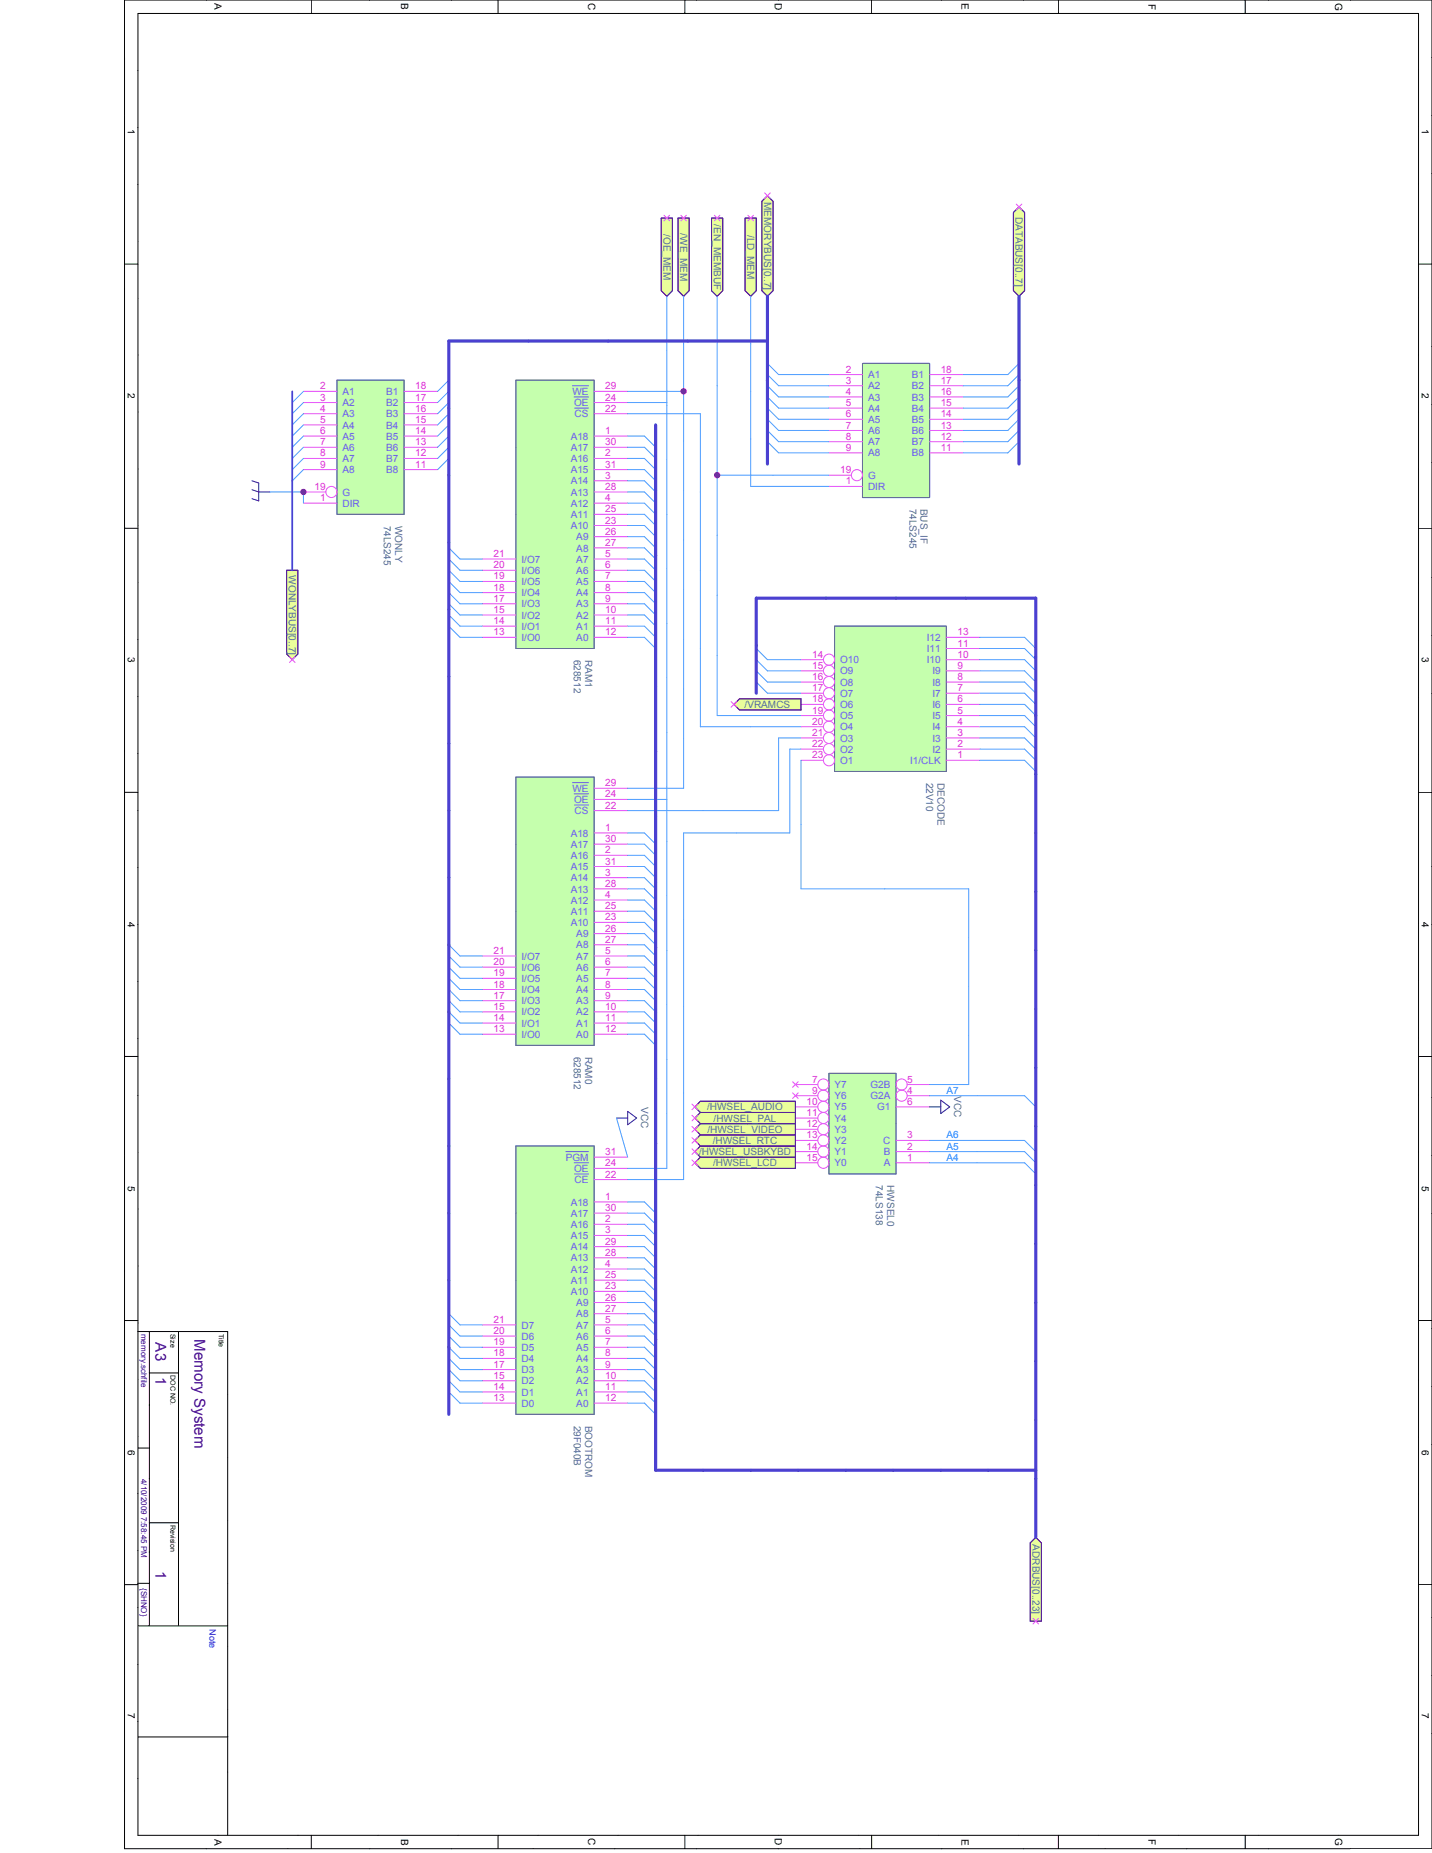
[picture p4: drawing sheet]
<svg xmlns="http://www.w3.org/2000/svg" width="216mm" height="279mm" viewBox="0 0 216 279" stroke-linecap="round" stroke-linejoin="round" font-family="sans-serif">
<g fill="none" stroke="#000" stroke-width=".15">
<path d="M18.8 0h197.1v278.8h-197.1zM20.8 2h193.1v274.7h-193.1zM46.9 0v2M75.1 0v2M103.3 0v2M131.4 0v2M159.6 0v2M187.7 0v2M18.8 39.8h2M213.9 39.8h2M18.8 79.7h2M213.9 79.7h2"/>
<path d="M18.8 119.5h2M213.9 119.5h2M18.8 159.3h2M213.9 159.3h2M18.8 199.1h2M213.9 199.1h2M20.8 200.8h13.5v75.9M20.8 218.3h1.7M22.5 200.8v44.3M22.5 207h4.4M26.9 200.8v44.3M18.8 238.9h2"/>
<path d="M20.8 238.7h1.7M22.5 229.6h4.4M213.9 238.9h2M20.8 245.1h13.5M20.8 261.9h13.6M46.9 276.7v2.1M75.1 276.7v2.1M103.3 276.7v2.1M131.4 276.7v2.1M159.6 276.7v2.1M187.7 276.7v2.1"/>
</g>
<path d="M22.5 245.1h.1M26.9 245.1h.1" fill="none" stroke="#31b34f" stroke-width=".15"/>
<path d="M130 54.8h10.2v20.2h-10.2z" fill-rule="evenodd" fill="#c5ffad"/>
<path d="M130 54.8h10.2v20.2h-10.2z" fill="none" stroke="#636ea1" stroke-width=".15"/>
<g fill="none" stroke="#e54fff" stroke-width=".15">
<path d="M125 56.5h5M125 58.2h5M125 59.9h5M140.2 56.5h5M140.2 58.2h5M140.2 59.9h5M125 61.5h5M125 63.2h5M125 64.9h5M125 66.6h5M125 68.3h5M125 71.7h3.3"/>
<path d="M125 73.3h5M140.2 61.5h5M140.2 63.2h5M140.2 64.9h5M140.2 66.6h5M140.2 68.3h5"/>
<circle cx="129.2" cy="71.6" r=".84"/>
</g>
<path d="M77.8 57.3h11.8v40.5h-11.8z" fill-rule="evenodd" fill="#c5ffad"/>
<path d="M77.8 57.3h11.8v40.5h-11.8z" fill="none" stroke="#636ea1" stroke-width=".15"/>
<g fill="none" stroke="#e54fff" stroke-width=".15">
<path d="M89.6 59h5M89.6 79.2h5M89.6 77.6h5M89.6 75.9h5M89.6 72.5h5M89.6 74.2h5M89.6 70.8h5M89.6 69.1h5M89.6 67.4h5M89.6 65.8h5M89.6 62.4h5M89.6 60.7h5"/>
<path d="M72.7 96.1h5.1M72.7 94.4h5.1M72.7 92.7h5.1M72.7 91h5.1M72.7 89.4h5.1M72.7 87.7h5.1M72.7 86h5.1M72.7 84.3h5.1M89.6 96.1h5M89.6 94.4h5M89.6 92.7h5M89.6 91h5"/>
<path d="M89.6 89.4h5M89.6 87.7h5M89.6 86h5M89.6 84.3h5M89.6 82.6h5M89.6 80.9h5"/>
</g>
<path d="M86.3 58.2h2.4M86.6 59.9h2.1M86.6 61.5h2.1" fill="none" stroke="#6a5afa" stroke-width=".15"/>
<path d="M125.8 94.4h16.9v21.9h-16.9z" fill-rule="evenodd" fill="#c5ffad"/>
<path d="M125.8 94.4h16.9v21.9h-16.9z" fill="none" stroke="#636ea1" stroke-width=".15"/>
<g fill="none" stroke="#e54fff" stroke-width=".15">
<path d="M120.8 99.5h3.3M142.7 99.5h5M142.7 97.8h5M142.7 96.1h5M120.8 114.6h3.3M120.8 113h3.3M120.8 111.3h3.3M120.8 109.6h3.3M120.8 107.9h3.3M120.8 106.2h3.3M120.8 104.5h3.3M120.8 102.8h3.3"/>
<path d="M120.8 101.2h3.3M142.7 114.6h5M142.7 113h5M142.7 111.3h5M142.7 109.6h5M142.7 107.9h5M142.7 106.2h5M142.7 104.5h5M142.7 102.8h5M142.7 101.2h5"/>
<circle cx="125" cy="99.5" r=".84"/>
<circle cx="125" cy="102.8" r=".84"/>
<circle cx="125" cy="109.6" r=".84"/>
<circle cx="125" cy="101.1" r=".84"/>
<circle cx="125" cy="113" r=".84"/>
<circle cx="125" cy="104.5" r=".84"/>
<circle cx="125" cy="107.9" r=".84"/>
<circle cx="125" cy="114.6" r=".84"/>
<circle cx="125" cy="111.3" r=".84"/>
<circle cx="125" cy="106.2" r=".84"/>
</g>
<path d="M125 161.8h10.1v15.2h-10.1z" fill-rule="evenodd" fill="#c5ffad"/>
<path d="M125 161.8h10.1v15.2h-10.1z" fill="none" stroke="#636ea1" stroke-width=".15"/>
<g fill="none" stroke="#e54fff" stroke-width=".15">
<path d="M119.5 164.8l.8 .8M119.5 163.1l.8 .8M119.9 175.3h3.4M119.9 173.6h3.4M119.9 172h3.4M119.9 166.9h3.4M119.9 165.2h3.4M119.9 163.5h3.4M119.9 170.3h3.4M119.9 168.6h3.4M120.3 164.8l-.8 .8M120.3 163.1l-.8 .8"/>
<path d="M135.1 175.3h5.1M135.1 173.6h5.1M135.1 172h5.1M135.1 166.9h5.1M136.8 165.2h3.4M136.8 163.5h3.4"/>
<circle cx="124.1" cy="175.3" r=".84"/>
<circle cx="124.1" cy="165.2" r=".84"/>
<circle cx="124.1" cy="163.5" r=".84"/>
<circle cx="124.1" cy="173.6" r=".84"/>
<circle cx="124.1" cy="168.6" r=".84"/>
<circle cx="124.1" cy="171.9" r=".84"/>
<circle cx="124.1" cy="170.3" r=".84"/>
<circle cx="124.1" cy="166.9" r=".84"/>
<circle cx="135.9" cy="165.2" r=".84"/>
<circle cx="135.9" cy="163.5" r=".84"/>
</g>
<path d="M50.8 57.3h10.1v20.3h-10.1z" fill-rule="evenodd" fill="#c5ffad"/>
<path d="M50.8 57.3h10.1v20.3h-10.1z" fill="none" stroke="#636ea1" stroke-width=".15"/>
<g fill="none" stroke="#e54fff" stroke-width=".15">
<path d="M45.7 59h5.1M60.9 59h5.1M45.7 60.7h5.1M45.7 62.4h5.1M45.7 64.1h5.1M45.7 65.8h5.1M45.7 67.4h5.1M45.7 69.1h5.1M45.7 70.8h5.1M45.7 74.2h3.4M45.7 75.9h5.1M60.9 60.7h5.1"/>
<path d="M60.9 62.4h5.1M60.9 64.1h5.1M60.9 65.8h5.1M60.9 67.4h5.1M60.9 69.1h5.1M60.9 70.8h5.1"/>
<circle cx="50" cy="74.2" r=".84"/>
</g>
<path d="M77.8 172.8h11.8v40.5h-11.8z" fill-rule="evenodd" fill="#c5ffad"/>
<path d="M77.8 172.8h11.8v40.5h-11.8z" fill="none" stroke="#636ea1" stroke-width=".15"/>
<g fill="none" stroke="#e54fff" stroke-width=".15">
<path d="M89.6 176.2h5M89.6 177.9h5M89.6 174.5h5M72.7 199.8h5.1M89.6 199.8h5M89.6 198.1h5M89.6 196.4h5M89.6 194.7h5M89.6 193h5M89.6 191.3h5M89.6 189.7h5M89.6 184.6h5"/>
<path d="M89.6 182.9h5M89.6 181.2h5M89.6 188h5M89.6 186.3h5M72.7 211.6h5.1M72.7 209.9h5.1M72.7 208.2h5.1M72.7 206.5h5.1M72.7 204.8h5.1M72.7 203.1h5.1M72.7 201.5h5.1M89.6 211.6h5"/>
<path d="M89.6 209.9h5M89.6 208.2h5M89.6 206.5h5M89.6 204.8h5M89.6 203.1h5M89.6 201.5h5"/>
</g>
<path d="M85.3 173.6h3.4M86.6 175.3h2.1M86.6 177h2.1" fill="none" stroke="#6a5afa" stroke-width=".15"/>
<path d="M77.8 117.2h11.8v40.4h-11.8z" fill-rule="evenodd" fill="#c5ffad"/>
<path d="M77.8 117.2h11.8v40.4h-11.8z" fill="none" stroke="#636ea1" stroke-width=".15"/>
<g fill="none" stroke="#e54fff" stroke-width=".15">
<path d="M89.6 118.9h5M89.6 139.1h5M89.6 137.4h5M89.6 135.7h5M89.6 132.3h5M89.6 134h5M89.6 130.7h5M89.6 129h5M89.6 127.3h5M89.6 125.6h5M89.6 122.2h5M89.6 120.5h5"/>
<path d="M72.7 155.9h5.1M72.7 154.3h5.1M72.7 152.6h5.1M72.7 150.9h5.1M72.7 149.2h5.1M72.7 147.5h5.1M72.7 145.8h5.1M72.7 144.1h5.1M89.6 155.9h5M89.6 154.3h5M89.6 152.6h5M89.6 150.9h5"/>
<path d="M89.6 149.2h5M89.6 147.5h5M89.6 145.8h5M89.6 144.1h5M89.6 142.5h5M89.6 140.8h5"/>
</g>
<path d="M86.3 118h2.4M86.6 119.7h2.1M86.6 121.4h2.1" fill="none" stroke="#6a5afa" stroke-width=".15"/>
<path d="M112.3 32.9h1.7v10.9l-.8 .9-.9-.9z" fill-rule="evenodd" fill="#eafe9b"/>
<path d="M112.3 32.9h1.7v10.9l-.8 .9-.9-.9z" fill="none" stroke="#58209d" stroke-width=".15"/>
<path d="M112.8 32.5l.8 .8M113.6 32.5l-.8 .8" fill="none" stroke="#e54fff" stroke-width=".15"/>
<path d="M99.7 32.9h1.7v10.9l-.9 .9-.8-.9z" fill-rule="evenodd" fill="#eafe9b"/>
<path d="M99.7 32.9h1.7v10.9l-.9 .9-.8-.9z" fill="none" stroke="#58209d" stroke-width=".15"/>
<path d="M100.1 32.5l.9 .8M101 32.5l-.9 .8" fill="none" stroke="#e54fff" stroke-width=".15"/>
<path d="M102.2 32.9h1.7v10.9l-.8 .9-.9-.9z" fill-rule="evenodd" fill="#eafe9b"/>
<path d="M102.2 32.9h1.7v10.9l-.8 .9-.9-.9z" fill="none" stroke="#58209d" stroke-width=".15"/>
<path d="M102.6 32.5l.9 .8M103.5 32.5l-.9 .8" fill="none" stroke="#e54fff" stroke-width=".15"/>
<path d="M152.8 32l.8-.8 .9 .8v11.8l-.9 .9-.8-.9z" fill-rule="evenodd" fill="#eafe9b"/>
<path d="M152.8 32l.8-.8 .9 .8v11.8l-.9 .9-.8-.9z" fill="none" stroke="#58209d" stroke-width=".15"/>
<path d="M153.2 30.8l.9 .8M154.1 30.8l-.9 .8" fill="none" stroke="#e54fff" stroke-width=".15"/>
<path d="M114.9 30.4l.8-.9 .9 .9v13.4l-.9 .9-.8-.9z" fill-rule="evenodd" fill="#eafe9b"/>
<path d="M114.9 30.4l.8-.9 .9 .9v13.4l-.9 .9-.8-.9z" fill="none" stroke="#58209d" stroke-width=".15"/>
<path d="M115.3 29.1l.8 .8M116.1 29.1l-.8 .8" fill="none" stroke="#e54fff" stroke-width=".15"/>
<path d="M140.2 166.9h1.6M141.8 165.9l1.4 1-1.4 1z" fill="none" stroke="#181a93" stroke-width=".15"/>
<path d="M156.2 231.8l.8 .8v11.8h-1.7v-11.8z" fill-rule="evenodd" fill="#eafe9b"/>
<path d="M156.2 231.8l.8 .8v11.8h-1.7v-11.8z" fill="none" stroke="#58209d" stroke-width=".15"/>
<path d="M155.7 244l.9 .9M156.6 244l-.9 .9" fill="none" stroke="#e54fff" stroke-width=".15"/>
<path d="M105.6 174.5h14.3v1.7h-14.3l-.8-.9z" fill-rule="evenodd" fill="#eafe9b"/>
<path d="M105.6 174.5h14.3v1.7h-14.3l-.8-.9z" fill="none" stroke="#58209d" stroke-width=".15"/>
<path d="M104.3 174.9l.9 .9M105.2 174.9l-.9 .9" fill="none" stroke="#e54fff" stroke-width=".15"/>
<path d="M105.6 172.8h14.3v1.7h-14.3l-.8-.9z" fill-rule="evenodd" fill="#eafe9b"/>
<path d="M105.6 172.8h14.3v1.7h-14.3l-.8-.9z" fill="none" stroke="#58209d" stroke-width=".15"/>
<path d="M104.3 173.2l.9 .9M105.2 173.2l-.9 .9" fill="none" stroke="#e54fff" stroke-width=".15"/>
<path d="M43.2 86h1.7v12.6l-.8 .9-.9-.9z" fill-rule="evenodd" fill="#eafe9b"/>
<path d="M43.2 86h1.7v12.6l-.8 .9-.9-.9z" fill="none" stroke="#58209d" stroke-width=".15"/>
<path d="M43.6 99l.9 .9M44.5 99l-.9 .9" fill="none" stroke="#e54fff" stroke-width=".15"/>
<path d="M38 73.8l1 .4h1.7M38 72.5l1 .3v2.7l-1-.3" fill="none" stroke="#181a93" stroke-width=".15"/>
<path d="M105.6 171.1h14.3v1.7h-14.3l-.8-.8z" fill-rule="evenodd" fill="#eafe9b"/>
<path d="M105.6 171.1h14.3v1.7h-14.3l-.8-.8z" fill="none" stroke="#58209d" stroke-width=".15"/>
<path d="M104.3 171.5l.9 .9M105.2 171.5l-.9 .9" fill="none" stroke="#e54fff" stroke-width=".15"/>
<path d="M105.6 169.4h14.3v1.7h-14.3l-.8-.8z" fill-rule="evenodd" fill="#eafe9b"/>
<path d="M105.6 169.4h14.3v1.7h-14.3l-.8-.8z" fill="none" stroke="#58209d" stroke-width=".15"/>
<path d="M104.3 169.8l.9 .9M105.2 169.8l-.9 .9" fill="none" stroke="#e54fff" stroke-width=".15"/>
<path d="M110.6 106.2l.9-.8h9.3v1.7h-9.3z" fill-rule="evenodd" fill="#eafe9b"/>
<path d="M110.6 106.2l.9-.8h9.3v1.7h-9.3z" fill="none" stroke="#58209d" stroke-width=".15"/>
<path d="M110.2 105.8l.9 .8M111.1 105.8l-.9 .8" fill="none" stroke="#e54fff" stroke-width=".15"/>
<path d="M107.3 32.9h1.7v10.9l-.9 .9-.8-.9z" fill-rule="evenodd" fill="#eafe9b"/>
<path d="M107.3 32.9h1.7v10.9l-.9 .9-.8-.9z" fill="none" stroke="#58209d" stroke-width=".15"/>
<path d="M107.7 32.5l.8 .8M108.5 32.5l-.8 .8" fill="none" stroke="#e54fff" stroke-width=".15"/>
<path d="M105.6 167.7h14.3v1.7h-14.3l-.8-.8z" fill-rule="evenodd" fill="#eafe9b"/>
<path d="M105.6 167.7h14.3v1.7h-14.3l-.8-.8z" fill="none" stroke="#58209d" stroke-width=".15"/>
<path d="M104.3 168.2l.9 .8M105.2 168.2l-.9 .8" fill="none" stroke="#e54fff" stroke-width=".15"/>
<path d="M105.6 166.1h14.3v1.6h-14.3l-.8-.8z" fill-rule="evenodd" fill="#eafe9b"/>
<path d="M105.6 166.1h14.3v1.6h-14.3l-.8-.8z" fill="none" stroke="#58209d" stroke-width=".15"/>
<path d="M104.3 166.5l.9 .8M105.2 166.5l-.9 .8" fill="none" stroke="#e54fff" stroke-width=".15"/>
<path d="M92.9 168.6h1.7M94.6 167.6l1.4 1-1.4 1z" fill="none" stroke="#181a93" stroke-width=".15"/>
<g fill="none" stroke="#4b9cff" stroke-width=".15">
<path d="M45.7 59l-1.6 1.7M67.7 57.3l-1.7 1.7M67.7 59l-1.7 1.7M94.6 59h8.5M100.5 44.7v131.5h-5.9M103.1 44.7v74.2h-8.5M108.1 44.7v63.2h12.7M113.2 44.7v28.6h11.8M115.7 54.8l1.7 1.7h7.6M115.7 56.5l1.7 1.7h7.6M115.7 58.2l1.7 1.7h7.6M115.7 59.9l1.7 1.6h7.6"/>
<path d="M153.6 54.8l-1.6 1.7h-6.8M153.6 56.5l-1.6 1.7h-6.8M153.6 58.2l-1.6 1.7h-6.8M153.6 59.9l-1.6 1.6h-6.8M40.7 74.2h5v1.7M45.7 70.8l-1.6 1.7M45.7 69.1l-1.6 1.7M45.7 67.4l-1.6 1.7M45.7 65.8l-1.6 1.6M45.7 64.1l-1.6 1.7M45.7 62.4l-1.6 1.7M45.7 60.7l-1.6 1.7"/>
<path d="M67.7 60.7l-1.7 1.7M67.7 62.4l-1.7 1.7M67.7 64.1l-1.7 1.7M67.7 65.8l-1.7 1.6M67.7 67.4l-1.7 1.7M67.7 69.1l-1.7 1.7M94.6 79.2h2.6l1.7 1.7M94.6 77.6h2.6l1.7 1.6M94.6 75.9h2.6l1.7 1.7M94.6 74.2h2.6l1.7 1.7M94.6 72.5h2.6l1.7 1.7M94.6 70.8h2.6l1.7 1.7"/>
<path d="M94.6 69.1h2.6l1.7 1.7M94.6 67.4h2.6l1.7 1.7M94.6 65.8h2.6l1.7 1.6M94.6 60.7h5.9M94.6 62.4h11v47.2h15.2M108.1 71.7h16.9M115.7 61.5l1.7 1.7h7.6M115.7 63.2l1.7 1.7h7.6M115.7 64.9l1.7 1.7h7.6M115.7 66.6l1.7 1.7h7.6M153.6 61.5l-1.6 1.7h-6.8M153.6 63.2l-1.6 1.7h-6.8"/>
<path d="M153.6 64.9l-1.6 1.7h-6.8M153.6 66.6l-1.6 1.7h-6.8M67.7 82.6l1.7 1.7h3.3M67.7 84.3l1.7 1.7h3.3M67.7 86l1.7 1.7h3.3M67.7 87.7l1.7 1.7h3.3M67.7 89.4l1.7 1.6h3.3M67.7 91l1.7 1.7h3.3M67.7 92.7l1.7 1.7h3.3M67.7 94.4l1.7 1.7h3.3M94.6 84.3h2.6l1.7 1.7M94.6 86h2.6l1.7 1.7"/>
<path d="M94.6 87.7h2.6l1.7 1.7M94.6 89.4h2.6l1.7 1.6M94.6 91h2.6l1.7 1.7M94.6 92.7h2.6l1.7 1.7M94.6 94.4h2.6l1.7 1.7M94.6 96.1h2.6l1.7 1.7M94.6 82.6h2.6l1.7 1.7M94.6 80.9h2.6l1.7 1.7M114 99.5l1.7 1.7h5.1M114 97.8l1.7 1.7h5.1M147.7 96.1h6.8l1.7 1.7M147.7 99.5h6.8l1.7 1.7"/>
<path d="M147.7 97.8h6.8l1.7 1.7M114 102.8l1.7 1.7h5.1M114 101.2l1.7 1.6h5.1M120.8 114.6v19.4h25.2v29.5h-5.8M120.8 113h-1.7v12.6h-16v52.3h-8.5M120.8 111.3h-3.4v10.9h-22.8M147.7 113h6.8l1.7 1.6M147.7 111.3h6.8l1.7 1.7M147.7 109.6h6.8l1.7 1.7M147.7 114.6h6.8l1.7 1.7M147.7 107.9h6.8l1.7 1.7M147.7 106.2h6.8l1.7 1.7"/>
<path d="M147.7 104.5h6.8l1.7 1.7M147.7 102.8h6.8l1.7 1.7M147.7 101.2h6.8l1.7 1.6M94.6 137.4h2.6l1.7 1.7M94.6 139.1h2.6l1.7 1.7M94.6 135.7h2.6l1.7 1.7M94.6 134h2.6l1.7 1.7M94.6 132.3h2.6l1.7 1.7M94.6 130.7h2.6l1.7 1.6M94.6 129h2.6l1.7 1.7M94.6 127.3h2.6l1.7 1.7M94.6 125.6h2.6l1.7 1.7"/>
<path d="M94.6 120.5h5.9M67.7 142.5l1.7 1.6h3.3M67.7 144.1l1.7 1.7h3.3M67.7 145.8l1.7 1.7h3.3M67.7 147.5l1.7 1.7h3.3M67.7 149.2l1.7 1.7h3.3M67.7 150.9l1.7 1.7h3.3M67.7 152.6l1.7 1.7h3.3M67.7 154.3l1.7 1.6h3.3M94.6 140.8h2.6l1.7 1.7M94.6 142.5h2.6l1.7 1.6M94.6 144.1h2.6l1.7 1.7"/>
<path d="M94.6 145.8h2.6l1.7 1.7M94.6 147.5h2.6l1.7 1.7M94.6 149.2h2.6l1.7 1.7M94.6 150.9h2.6l1.7 1.7M94.6 152.6h2.6l1.7 1.7M94.6 154.3h2.6l1.7 1.6M94.6 155.9h2.6l1.7 1.7M92.9 168.6l1.7 5.9M140.2 172h14.3l1.7 1.6M140.2 173.6h14.3l1.7 1.7M140.2 175.3h14.3l1.7 1.7M140.2 165.2h14.3l1.7 1.7"/>
<path d="M67.7 199.8l1.7 1.7h3.3M67.7 198.1l1.7 1.7h3.3M94.6 199.8h2.6l1.7 1.7M94.6 198.1h2.6l1.7 1.7M94.6 196.4h2.6l1.7 1.7M94.6 194.7h2.6l1.7 1.7M94.6 193h2.6l1.7 1.7M94.6 191.3h2.6l1.7 1.7M94.6 189.7h2.6l1.7 1.6M94.6 188h2.6l1.7 1.7M94.6 186.3h2.6l1.7 1.7M94.6 184.6h2.6l1.7 1.7"/>
<path d="M94.6 182.9h2.6l1.7 1.7M94.6 181.2h2.6l1.7 1.7M67.7 209.9l1.7 1.7h3.3M67.7 208.2l1.7 1.7h3.3M67.7 206.5l1.7 1.7h3.3M67.7 204.8l1.7 1.7h3.3M67.7 203.1l1.7 1.7h3.3M67.7 201.5l1.7 1.6h3.3M94.6 211.6h2.6l1.7 1.7M94.6 209.9h2.6l1.7 1.7M94.6 208.2h2.6l1.7 1.7M94.6 206.5h2.6l1.7 1.7"/>
<path d="M94.6 204.8h2.6l1.7 1.7M94.6 203.1h2.6l1.7 1.7M94.6 201.5h2.6l1.7 1.6"/>
</g>
<path d="M115.7 51.4h-48v161.9M115.7 44.7v25.3M153.6 44.7v25.3M98.9 64.1v157.6h57.3M114 104.5v-14.3h42.2v141.6" fill="none" stroke="#4b40d0" stroke-width=".47"/>
<path d="M44.1 59v27" fill="none" stroke="#4b40d0" stroke-width=".27"/>
<circle cx="103.1" cy="59" r=".4" fill="#bf0a85"/>
<circle cx="103.1" cy="59" r=".4" fill="none" stroke="#bf0a85" stroke-width=".15"/>
<circle cx="45.8" cy="74.2" r=".4" fill="#bf0a85"/>
<circle cx="45.8" cy="74.2" r=".4" fill="none" stroke="#bf0a85" stroke-width=".15"/>
<circle cx="108.1" cy="71.6" r=".4" fill="#bf0a85"/>
<circle cx="108.1" cy="71.6" r=".4" fill="none" stroke="#bf0a85" stroke-width=".15"/>
<g font-size="2.3" fill="#420084">
<text x="23.4" y="202.4" transform="rotate(90 23.4 202.4)">A3</text>
<text x="29.3" y="202" transform="rotate(90 29.3 202)">Memory System</text>
<text x="23.4" y="207.7" transform="rotate(90 23.4 207.7)">1</text>
<text x="23.4" y="236.9" transform="rotate(90 23.4 236.9)">1</text>
</g>
<g font-size="1.5">
<text x="32.3" y=".5" transform="rotate(90 32.3 .5)">A</text>
<text x="60.5" y=".5" transform="rotate(90 60.5 .5)">B</text>
<text x="88.7" y=".5" transform="rotate(90 88.7 .5)">C</text>
<text x="116.8" y=".5" transform="rotate(90 116.8 .5)">D</text>
<text x="145" y=".5" transform="rotate(90 145 .5)">E</text>
<text x="173.1" y=".6" transform="rotate(90 173.1 .6)">F</text>
<text x="201.3" y=".4" transform="rotate(90 201.3 .4)">G</text>
<text x="19.3" y="19.5" transform="rotate(90 19.3 19.5)">1</text>
<text x="214.4" y="19.5" transform="rotate(90 214.4 19.5)">1</text>
<text x="19.3" y="59.3" transform="rotate(90 19.3 59.3)">2</text>
<text x="214.4" y="59.3" transform="rotate(90 214.4 59.3)">2</text>
<text x="19.3" y="99.1" transform="rotate(90 19.3 99.1)">3</text>
<text x="214.4" y="99.1" transform="rotate(90 214.4 99.1)">3</text>
<text x="19.3" y="139" transform="rotate(90 19.3 139)">4</text>
<text x="214.4" y="139" transform="rotate(90 214.4 139)">4</text>
<text x="19.3" y="178.8" transform="rotate(90 19.3 178.8)">5</text>
<text x="214.4" y="178.8" transform="rotate(90 214.4 178.8)">5</text>
<text x="19.3" y="218.6" transform="rotate(90 19.3 218.6)">6</text>
<text x="214.4" y="218.6" transform="rotate(90 214.4 218.6)">6</text>
<text x="19.3" y="258.2" transform="rotate(90 19.3 258.2)">7</text>
<text x="214.4" y="258.2" transform="rotate(90 214.4 258.2)">7</text>
<text x="32.3" y="277.2" transform="rotate(90 32.3 277.2)">A</text>
<text x="60.5" y="277.2" transform="rotate(90 60.5 277.2)">B</text>
<text x="88.7" y="277.2" transform="rotate(90 88.7 277.2)">C</text>
<text x="116.8" y="277.2" transform="rotate(90 116.8 277.2)">D</text>
<text x="145" y="277.2" transform="rotate(90 145 277.2)">E</text>
<text x="173.1" y="277.3" transform="rotate(90 173.1 277.3)">F</text>
<text x="201.3" y="277.2" transform="rotate(90 201.3 277.2)">G</text>
</g>
<g font-size="1.5" fill="#546e96">
<text x="100" y="35.3" transform="rotate(90 100 35.3)">/OE_MEM</text>
<text x="102.6" y="35.2" transform="rotate(90 102.6 35.2)">/WE_MEM</text>
<text x="107.6" y="33.8" transform="rotate(90 107.6 33.8)">/EN_MEMBUF</text>
<text x="112.7" y="35.4" transform="rotate(90 112.7 35.4)">/LD_MEM</text>
<text x="115.2" y="30.5" transform="rotate(90 115.2 30.5)">MEMORYBUS[0..7]</text>
<text x="153.1" y="32.7" transform="rotate(90 153.1 32.7)">DATABUS[0..7]</text>
<text x="137.1" y="76.7" transform="rotate(90 137.1 76.7)">74LS245</text>
<text x="138.8" y="76.7" transform="rotate(90 138.8 76.7)">BUS_IF</text>
<text x="57.9" y="79.2" transform="rotate(90 57.9 79.2)">74LS245</text>
<text x="59.6" y="79.2" transform="rotate(90 59.6 79.2)">WONLY</text>
<text x="43.5" y="86.7" transform="rotate(90 43.5 86.7)">WONLYBUS[0..7]</text>
<text x="86.5" y="99.5" transform="rotate(90 86.5 99.5)">628512</text>
<text x="88.2" y="99.5" transform="rotate(90 88.2 99.5)">RAM1</text>
<text x="112.3" y="106.8">/VRAMCS</text>
<text x="139.6" y="118" transform="rotate(90 139.6 118)">22V10</text>
<text x="141.3" y="118" transform="rotate(90 141.3 118)">DECODE</text>
<text x="86.5" y="159.3" transform="rotate(90 86.5 159.3)">628512</text>
<text x="88.2" y="159.3" transform="rotate(90 88.2 159.3)">RAM0</text>
<text x="96.6" y="167" transform="rotate(90 96.6 167)">VCC</text>
<text x="106.6" y="167.4">/HWSEL_AUDIO</text>
<text x="143.9" y="165.3" transform="rotate(90 143.9 165.3)">VCC</text>
<text x="106.7" y="170.8">/HWSEL_VIDEO</text>
<text x="107.5" y="172.5">/HWSEL_RTC</text>
<text x="107.6" y="169.1">/HWSEL_PAL</text>
<text x="105.4" y="174.2">/HWSEL_USBKYBD</text>
<text x="107.5" y="175.9">/HWSEL_LCD</text>
<text x="132.1" y="178.7" transform="rotate(90 132.1 178.7)">74LS138</text>
<text x="133.7" y="178.7" transform="rotate(90 133.7 178.7)">HWSEL0</text>
<text x="86.5" y="214.9" transform="rotate(90 86.5 214.9)">29F040B</text>
<text x="88.2" y="214.9" transform="rotate(90 88.2 214.9)">BOOTROM</text>
<text x="155.7" y="232.9" transform="rotate(90 155.7 232.9)">ADRBUS[0..23]</text>
</g>
<g font-size="1.5" fill="#df38af">
<text x="48.3" y="58.7">2</text>
<text x="62.6" y="58.7">18</text>
<text x="91.3" y="58.7">29</text>
<text x="127.5" y="56.2">2</text>
<text x="127.5" y="57.9">3</text>
<text x="127.5" y="59.6">4</text>
<text x="141.8" y="56.2">18</text>
<text x="141.8" y="57.9">17</text>
<text x="141.8" y="59.6">16</text>
<text x="48.3" y="60.4">3</text>
<text x="48.3" y="62.1">4</text>
<text x="48.3" y="63.8">5</text>
<text x="48.3" y="65.5">6</text>
<text x="62.6" y="60.4">17</text>
<text x="62.6" y="62.1">16</text>
<text x="62.6" y="63.8">15</text>
<text x="62.6" y="65.5">14</text>
<text x="91.3" y="65.5">1</text>
<text x="91.3" y="62.1">22</text>
<text x="91.3" y="60.4">24</text>
<text x="127.5" y="61.2">5</text>
<text x="127.5" y="62.9">6</text>
<text x="127.5" y="64.6">7</text>
<text x="141.8" y="61.2">15</text>
<text x="141.8" y="62.9">14</text>
<text x="141.8" y="64.6">13</text>
<text x="48.3" y="67.1">7</text>
<text x="48.3" y="68.8">8</text>
<text x="48.3" y="70.5">9</text>
<text x="62.6" y="67.1">13</text>
<text x="62.6" y="68.8">12</text>
<text x="62.6" y="70.5">11</text>
<text x="91.3" y="70.5">31</text>
<text x="91.3" y="68.8">2</text>
<text x="91.3" y="67.1">30</text>
<text x="126.7" y="71.4">19</text>
<text x="127.5" y="66.3">8</text>
<text x="127.5" y="68">9</text>
<text x="141.8" y="66.3">12</text>
<text x="141.8" y="68">11</text>
<text x="47.4" y="73.9">19</text>
<text x="48.3" y="75.6">1</text>
<text x="91.3" y="77.3">25</text>
<text x="91.3" y="75.6">4</text>
<text x="91.3" y="72.2">3</text>
<text x="91.3" y="73.9">28</text>
<text x="127.5" y="73">1</text>
<text x="74.4" y="84">21</text>
<text x="91.3" y="84">5</text>
<text x="91.3" y="82.3">27</text>
<text x="91.3" y="80.6">26</text>
<text x="91.3" y="78.9">23</text>
<text x="74.4" y="89.1">18</text>
<text x="74.4" y="87.4">19</text>
<text x="74.4" y="85.7">20</text>
<text x="91.3" y="89.1">8</text>
<text x="91.3" y="87.4">7</text>
<text x="91.3" y="85.7">6</text>
<text x="74.4" y="95.8">13</text>
<text x="74.4" y="94.1">14</text>
<text x="74.4" y="92.4">15</text>
<text x="74.4" y="90.7">17</text>
<text x="91.3" y="95.8">12</text>
<text x="91.3" y="94.1">11</text>
<text x="91.3" y="92.4">10</text>
<text x="91.3" y="90.7">9</text>
<text x="144.4" y="95.8">13</text>
<text x="122.5" y="100.9">15</text>
<text x="122.5" y="99.2">14</text>
<text x="144.4" y="100.9">9</text>
<text x="144.4" y="99.2">10</text>
<text x="144.4" y="97.5">11</text>
<text x="122.5" y="107.6">19</text>
<text x="122.5" y="105.9">18</text>
<text x="122.5" y="104.2">17</text>
<text x="122.5" y="102.5">16</text>
<text x="144.4" y="107.6">5</text>
<text x="144.4" y="105.9">6</text>
<text x="144.4" y="104.2">7</text>
<text x="144.4" y="102.5">8</text>
<text x="122.5" y="112.7">22</text>
<text x="122.5" y="111">21</text>
<text x="122.5" y="109.3">20</text>
<text x="144.4" y="112.7">2</text>
<text x="144.4" y="111">3</text>
<text x="144.4" y="109.3">4</text>
<text x="91.3" y="118.6">29</text>
<text x="122.5" y="114.3">23</text>
<text x="144.4" y="114.3">1</text>
<text x="91.3" y="125.3">1</text>
<text x="91.3" y="121.9">22</text>
<text x="91.3" y="120.2">24</text>
<text x="91.3" y="130.4">31</text>
<text x="91.3" y="128.7">2</text>
<text x="91.3" y="127">30</text>
<text x="91.3" y="137.1">25</text>
<text x="91.3" y="135.4">4</text>
<text x="91.3" y="132">3</text>
<text x="91.3" y="133.7">28</text>
<text x="74.4" y="143.8">21</text>
<text x="91.3" y="143.8">5</text>
<text x="91.3" y="142.2">27</text>
<text x="91.3" y="140.5">26</text>
<text x="91.3" y="138.8">23</text>
<text x="74.4" y="148.9">18</text>
<text x="74.4" y="147.2">19</text>
<text x="74.4" y="145.5">20</text>
<text x="91.3" y="148.9">8</text>
<text x="91.3" y="147.2">7</text>
<text x="91.3" y="145.5">6</text>
<text x="74.4" y="155.6">13</text>
<text x="74.4" y="154">14</text>
<text x="74.4" y="152.3">15</text>
<text x="74.4" y="150.6">17</text>
<text x="91.3" y="155.6">12</text>
<text x="91.3" y="154">11</text>
<text x="91.3" y="152.3">10</text>
<text x="91.3" y="150.6">9</text>
<text x="121.6" y="166.6">10</text>
<text x="122.5" y="164.9">9</text>
<text x="122.5" y="163.2">7</text>
<text x="136.8" y="166.6">6</text>
<text x="136.8" y="164.9">4</text>
<text x="136.8" y="163.2">5</text>
<text x="121.6" y="173.3">14</text>
<text x="121.6" y="171.7">13</text>
<text x="121.6" y="170">12</text>
<text x="121.6" y="168.3">11</text>
<text x="136.8" y="173.3">2</text>
<text x="136.8" y="171.7">3</text>
<text x="91.3" y="175.9">24</text>
<text x="91.3" y="177.6">22</text>
<text x="91.3" y="174.2">31</text>
<text x="121.6" y="175">15</text>
<text x="136.8" y="175">1</text>
<text x="91.3" y="184.3">2</text>
<text x="91.3" y="182.6">30</text>
<text x="91.3" y="180.9">1</text>
<text x="91.3" y="186">3</text>
<text x="91.3" y="191">4</text>
<text x="91.3" y="189.4">28</text>
<text x="91.3" y="187.7">29</text>
<text x="91.3" y="197.8">27</text>
<text x="91.3" y="196.1">26</text>
<text x="91.3" y="194.4">23</text>
<text x="91.3" y="192.7">25</text>
<text x="74.4" y="199.5">21</text>
<text x="74.4" y="201.2">20</text>
<text x="74.4" y="202.8">19</text>
<text x="91.3" y="202.8">7</text>
<text x="91.3" y="201.2">6</text>
<text x="91.3" y="199.5">5</text>
<text x="74.4" y="204.5">18</text>
<text x="74.4" y="206.2">17</text>
<text x="74.4" y="207.9">15</text>
<text x="74.4" y="209.6">14</text>
<text x="91.3" y="209.6">11</text>
<text x="91.3" y="207.9">10</text>
<text x="91.3" y="206.2">9</text>
<text x="91.3" y="204.5">8</text>
<text x="74.4" y="211.3">13</text>
<text x="91.3" y="211.3">12</text>
</g>
<g font-size="1.5" fill="#6a5afa">
<text x="51.7" y="59.6">A1</text>
<text x="58.2" y="59.6">B1</text>
<text x="86.3" y="59.6">WE</text>
<text x="130.9" y="57">A1</text>
<text x="130.9" y="58.7">A2</text>
<text x="137.5" y="57">B1</text>
<text x="137.5" y="58.7">B2</text>
<text x="51.7" y="61.2">A2</text>
<text x="51.7" y="62.9">A3</text>
<text x="51.7" y="64.6">A4</text>
<text x="58.2" y="61.2">B2</text>
<text x="58.2" y="62.9">B3</text>
<text x="58.2" y="64.6">B4</text>
<text x="86.6" y="61.2">OE</text>
<text x="86.6" y="62.9">CS</text>
<text x="130.9" y="60.4">A3</text>
<text x="130.9" y="62.1">A4</text>
<text x="130.9" y="63.8">A5</text>
<text x="130.9" y="65.5">A6</text>
<text x="137.5" y="60.4">B3</text>
<text x="137.5" y="62.1">B4</text>
<text x="137.5" y="63.8">B5</text>
<text x="137.5" y="65.5">B6</text>
<text x="51.7" y="66.3">A5</text>
<text x="51.7" y="68">A6</text>
<text x="51.7" y="69.7">A7</text>
<text x="51.7" y="71.4">A8</text>
<text x="58.2" y="66.3">B5</text>
<text x="58.2" y="68">B6</text>
<text x="58.2" y="69.7">B7</text>
<text x="58.2" y="71.4">B8</text>
<text x="86" y="71.4">A15</text>
<text x="86" y="69.7">A16</text>
<text x="86" y="68">A17</text>
<text x="86" y="66.3">A18</text>
<text x="130.9" y="67.1">A7</text>
<text x="130.9" y="68.8">A8</text>
<text x="137.5" y="67.1">B7</text>
<text x="137.5" y="68.8">B8</text>
<text x="51.7" y="74.7">G</text>
<text x="51.7" y="76.4">DIR</text>
<text x="86" y="76.4">A12</text>
<text x="86" y="73">A14</text>
<text x="86" y="74.7">A13</text>
<text x="130.9" y="72.2">G</text>
<text x="130.9" y="73.9">DIR</text>
<text x="86" y="79.8">A10</text>
<text x="86" y="78.1">A11</text>
<text x="86.9" y="83.2">A8</text>
<text x="86.9" y="81.5">A9</text>
<text x="78.6" y="89.9">I/O4</text>
<text x="78.6" y="88.2">I/O5</text>
<text x="78.6" y="86.5">I/O6</text>
<text x="78.6" y="84.8">I/O7</text>
<text x="86.9" y="89.9">A4</text>
<text x="86.9" y="88.2">A5</text>
<text x="86.9" y="86.5">A6</text>
<text x="86.9" y="84.8">A7</text>
<text x="78.6" y="95">I/O1</text>
<text x="78.6" y="93.3">I/O2</text>
<text x="78.6" y="91.6">I/O3</text>
<text x="86.9" y="95">A1</text>
<text x="86.9" y="93.3">A2</text>
<text x="86.9" y="91.6">A3</text>
<text x="78.6" y="96.6">I/O0</text>
<text x="86.9" y="96.6">A0</text>
<text x="126.7" y="101.7">O9</text>
<text x="126.7" y="100">O10</text>
<text x="139.7" y="100">I10</text>
<text x="139.7" y="98.3">I11</text>
<text x="139.7" y="96.6">I12</text>
<text x="140.6" y="101.7">I9</text>
<text x="126.7" y="106.8">O6</text>
<text x="126.7" y="105.1">O7</text>
<text x="126.7" y="103.4">O8</text>
<text x="140.6" y="106.8">I6</text>
<text x="140.6" y="105.1">I7</text>
<text x="140.6" y="103.4">I8</text>
<text x="126.7" y="113.5">O2</text>
<text x="126.7" y="111.8">O3</text>
<text x="126.7" y="110.1">O4</text>
<text x="126.7" y="108.4">O5</text>
<text x="140.6" y="113.5">I2</text>
<text x="140.6" y="111.8">I3</text>
<text x="140.6" y="110.1">I4</text>
<text x="140.6" y="108.4">I5</text>
<text x="86.3" y="119.4">WE</text>
<text x="126.7" y="115.2">O1</text>
<text x="137.2" y="115.2">I1/CLK</text>
<text x="86.6" y="121.1">OE</text>
<text x="86.6" y="122.8">CS</text>
<text x="86" y="131.2">A15</text>
<text x="86" y="129.5">A16</text>
<text x="86" y="127.8">A17</text>
<text x="86" y="126.1">A18</text>
<text x="86" y="137.9">A11</text>
<text x="86" y="136.3">A12</text>
<text x="86" y="132.9">A14</text>
<text x="86" y="134.6">A13</text>
<text x="86" y="139.6">A10</text>
<text x="86.9" y="143">A8</text>
<text x="86.9" y="141.3">A9</text>
<text x="78.6" y="149.7">I/O4</text>
<text x="78.6" y="148.1">I/O5</text>
<text x="78.6" y="146.4">I/O6</text>
<text x="78.6" y="144.7">I/O7</text>
<text x="86.9" y="149.7">A4</text>
<text x="86.9" y="148.1">A5</text>
<text x="86.9" y="146.4">A6</text>
<text x="86.9" y="144.7">A7</text>
<text x="78.6" y="154.8">I/O1</text>
<text x="78.6" y="153.1">I/O2</text>
<text x="78.6" y="151.4">I/O3</text>
<text x="86.9" y="154.8">A1</text>
<text x="86.9" y="153.1">A2</text>
<text x="86.9" y="151.4">A3</text>
<text x="78.6" y="156.5">I/O0</text>
<text x="86.9" y="156.5">A0</text>
<text x="125.8" y="167.4">Y5</text>
<text x="125.8" y="165.8">Y6</text>
<text x="125.8" y="164.1">Y7</text>
<text x="131.2" y="165.8">G2A</text>
<text x="131.2" y="164.1">G2B</text>
<text x="132.2" y="167.4">G1</text>
<text x="125.8" y="172.5">Y2</text>
<text x="125.8" y="170.8">Y3</text>
<text x="125.8" y="169.1">Y4</text>
<text x="133.2" y="172.5">C</text>
<text x="85.3" y="175">PGM</text>
<text x="86.6" y="176.7">OE</text>
<text x="86.6" y="178.4">CE</text>
<text x="125.8" y="175.9">Y0</text>
<text x="125.8" y="174.2">Y1</text>
<text x="133.2" y="175.9">A</text>
<text x="133.2" y="174.2">B</text>
<text x="86" y="185.1">A16</text>
<text x="86" y="183.5">A17</text>
<text x="86" y="181.8">A18</text>
<text x="86" y="191.9">A12</text>
<text x="86" y="190.2">A13</text>
<text x="86" y="188.5">A14</text>
<text x="86" y="186.8">A15</text>
<text x="86" y="195.3">A10</text>
<text x="86" y="193.6">A11</text>
<text x="86.9" y="196.9">A9</text>
<text x="78.6" y="200.3">D7</text>
<text x="78.6" y="202">D6</text>
<text x="78.6" y="203.7">D5</text>
<text x="86.9" y="203.7">A5</text>
<text x="86.9" y="202">A6</text>
<text x="86.9" y="200.3">A7</text>
<text x="86.9" y="198.6">A8</text>
<text x="78.6" y="205.4">D4</text>
<text x="78.6" y="207.1">D3</text>
<text x="78.6" y="208.7">D2</text>
<text x="86.9" y="208.7">A2</text>
<text x="86.9" y="207.1">A3</text>
<text x="86.9" y="205.4">A4</text>
<text x="78.6" y="210.4">D1</text>
<text x="78.6" y="212.1">D0</text>
<text x="86.9" y="212.1">A0</text>
<text x="86.9" y="210.4">A1</text>
</g>
<g font-size="1.5" fill="#2660ff">
<text x="142.7" y="164.9">A7</text>
<text x="142.7" y="171.7">A6</text>
<text x="142.7" y="173.3">A5</text>
<text x="142.7" y="175">A4</text>
</g>
<text font-size="1.4" fill="#1021ff" x="31.6" y="245.7" transform="rotate(90 31.6 245.7)">Note</text>
<g font-size="1.2" fill="#420084">
<text x="21.3" y="201.1" transform="rotate(90 21.3 201.1)">memory.schfile</text>
<text x="21.3" y="223" transform="rotate(90 21.3 223)">4/10/2009 7:58:45 PM</text>
<text x="21.3" y="239.4" transform="rotate(90 21.3 239.4)">{SHNO}</text>
</g>
<g font-size="1.1">
<text x="25.7" y="201.1" transform="rotate(90 25.7 201.1)">Size</text>
<text x="33" y="201.1" transform="rotate(90 33 201.1)">Title</text>
<text x="25.7" y="207.4" transform="rotate(90 25.7 207.4)">DOC NO.</text>
<text x="25.7" y="229.9" transform="rotate(90 25.7 229.9)">Revision</text>
</g>
</svg>
